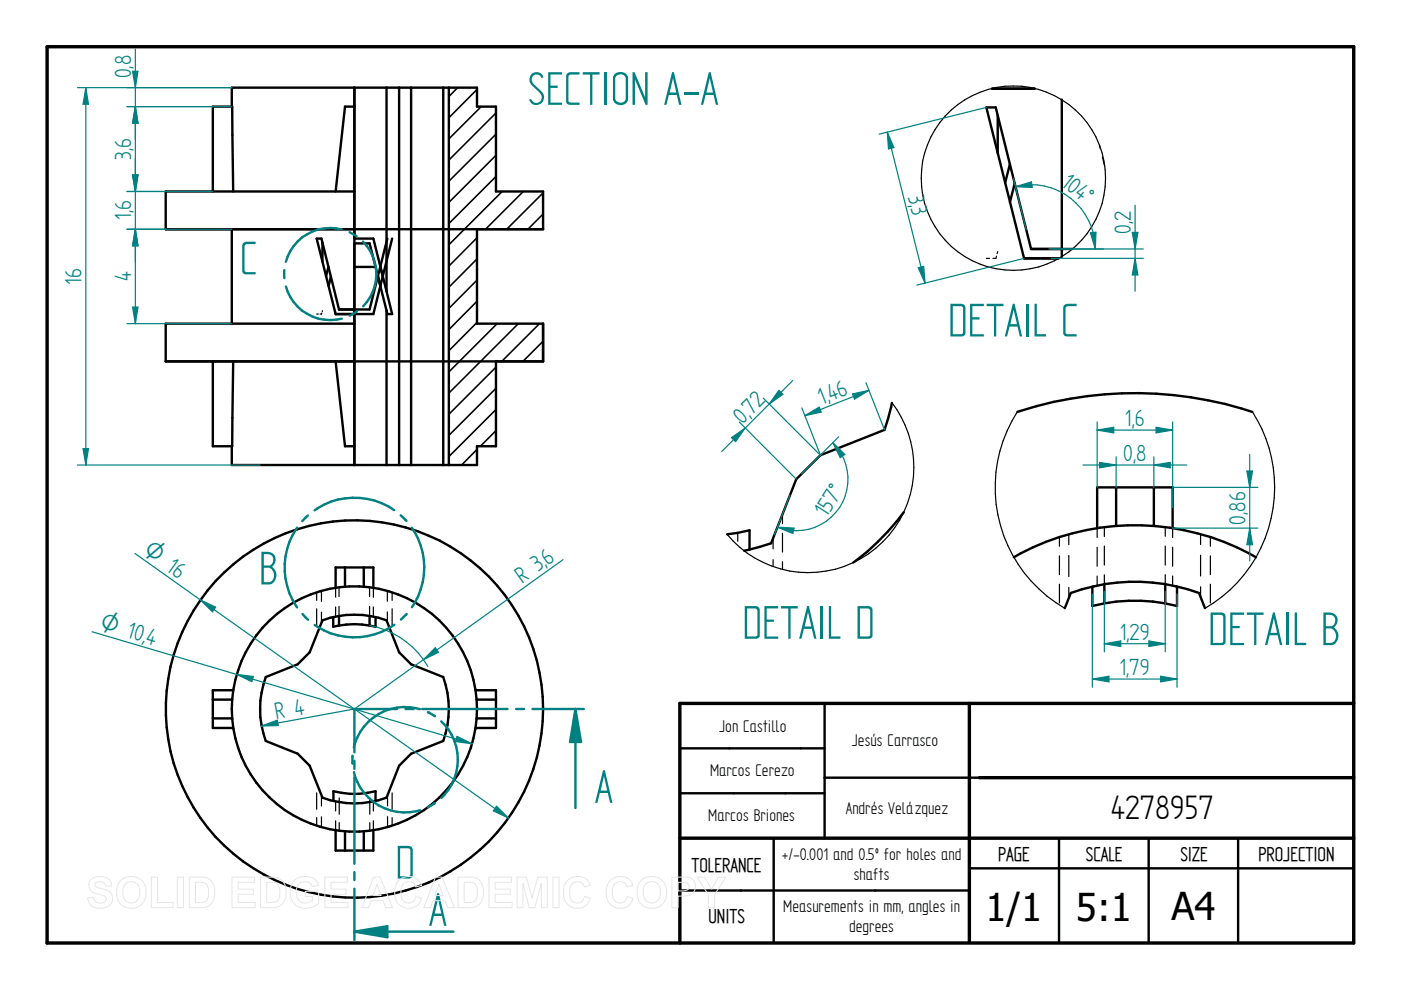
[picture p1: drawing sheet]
<svg xmlns="http://www.w3.org/2000/svg" width="297mm" height="210mm" viewBox="0 0 297 210" stroke-linecap="round" stroke-linejoin="round" font-family="sans-serif">
<path d="M10 9.9h277v190h-277zM205.5 149.1v50.5M287 149.1h-142.9v50.8M144.1 177.7h142.9M207.6 164.9h79.4" fill="none" stroke="#000" stroke-width=".72"/>
<g fill="none" stroke="#000" stroke-width=".51">
<path d="M49.1 22.6v-4h26v80h-26v-4M75.1 22.6h-2l-1.9 18M45.1 40.6v-18h4.1l.2 18M49.1 48.6v20M68.4 51.4v4.1M69.6 56.6l-.5 2M70.1 58.7l-.4 2M75.1 40.6h-40v8h80M80.1 58.5l.5 2.1M80.6 56.6l.5 2M83.1 50.6l-3.9 16h-8l-4.1-16h1.1l3.7 15h6.5l3.7-15M49.4 76.6l-.2 18h-4.1v-18"/>
<path d="M71.2 76.6l1.9 18h2M75.1 68.6h-40v8h80v-8M68.4 131.5a20.1 20.1 0 0 1 13.6 0l2.6 6.8 2.6 2.5 6.8 2.8a19.9 19.9 0 0 1 0 13.5l-6.8 2.7-2.6 2.5-2.6 6.8a19.4 19.4 0 0 1-13.6 0l-2.7-6.8-2.6-2.5-6.8-2.7a19.9 19.9 0 0 1 0-13.5l6.8-2.8 2.6-2.5zM70.7 130.9v2l1.2-.3M71.2 124.6v-4.3h8v4.3M71.9 132.6a17.8 17.8 0 0 1 6.5 0M71.9 130.6v2M73.1 120.3v4.1M77.1 120.3v4.1M78.4 130.6v2M79.6 130.9v2l-1.2-.3M45.1 148.3h4.1"/>
<path d="M45.1 152.3h4.1M45.1 148.3v6h4.3M49.4 146.3h-4.3v2M100.8 146.3h4.4v8h-4.4M101.1 148.3h4.1M101.1 152.3h4.1M144.1 158.7h30.7M174.8 149.1v28.6M71.2 176v4.3h1.9M73.1 176.2v4.1M77.1 176.2v4.1M79.2 176v4.3h-6.1"/>
<path d="M79.6 169.8v-2a17.7 17.7 0 0 1-8.9 0v2M144.1 168.2h30.7M164 177.7v22.2M207.6 164.9h-32.8M224.5 177.7v22.2M243.5 177.7v22.2M262.5 177.7v22.2M144.1 188.8h61.4M205.5 184.1h81.5"/>
<circle cx="75.1" cy="150.3" r="26"/>
<circle cx="75.1" cy="150.3" r="40"/>
</g>
<g fill="none" stroke="#000" stroke-width=".25">
<path d="M78.4 51.6l.4 1.6M79.2 50.6l.4 1.9M79.2 54.9l.6 2.3M80 58l.1 .5M80.1 54.6l.5 2M81.1 58.6l.3 1M67.1 66.6h.4M68.2 66.4v.2h-.3M68.4 65.9l-.1 .2M80.6 60.6l.5 1.7M81.5 64.1l.5 1.6M81.7 60.7l.3 1.1"/>
<path d="M67.1 125.6v1.7M67.1 129.1v3.4M67.1 134.3v.3M68.2 125.3v2.2M68.2 129.8v2.2M71.2 124.6v2M71.2 128.7v2M71.9 124.5v2M71.9 128.6v2M78.4 124.5v2M78.4 128.6v2M79.2 124.6v2"/>
<path d="M79.2 128.7v2M82.1 125.3v2.2M82.1 129.8v2.2M83.1 125.6v1.7M83.1 129.1v3.4M83.1 134.3v.3M67.1 166.1v.2M67.1 168.1v3.5M67.1 173.4v1.6M68.2 168.7v2.2M68.2 173.2v2.2M71.2 169.9v2.1"/>
<path d="M71.2 174v2M71.9 169.2v3.4M71.9 174.4v1.7M78.4 169.2v3.4M78.4 174.4v1.7M79.2 169.9v2.1M79.2 174v2M82.2 168.6v2.3M82.2 173.1v2.3M83.1 166.1v.2M83.1 168.1v3.5M83.1 173.4v1.6"/>
</g>
<path d="M84.2 150.3h-9.1v9.2M86 150.3h1.7M89.5 150.3h18.1M109.4 150.3h1.7M112.9 150.3h9.1M75.1 161.3v1.7M75.1 164.8v18.3M75.1 184.9v1.7M75.1 188.4v9.1h21" fill="none" stroke="#008080" stroke-width=".51"/>
<path d="M75.1 197.5l7-1.1v2.3z" fill="#008080"/>
<path d="M122 150.3v21M75.1 197.5l7-1.1v2.3z" fill="none" stroke="#008080" stroke-width=".51"/>
<path d="M122 150.3l1.2 7h-2.3z" fill="#008080"/>
<g fill="none" stroke="#008080" stroke-width=".51">
<path d="M60.3 57.3v1.7M72.4 48.6a9.8 9.8 0 0 0-11.8 6.9M74.1 49.2l1.5 .9M77 51.2a9.8 9.8 0 0 1 0 13.7M60.6 60.7a9.8 9.8 0 0 0 11.9 6.9M75.6 66.1l-1.4 .8M63 111.9a14.8 14.8 0 0 0 0 16.9M65.3 109.3l-1.2 1.2M83.6 108.2a14.7 14.7 0 0 0-16.9 0M85 109.3l1.2 1.1M87.3 111.9a14.7 14.7 0 0 1 0 16.8M64.1 130.2l1.2 1.2"/>
<path d="M83.6 132.5a14.8 14.8 0 0 1-16.9 0M86.2 130.2l-1.2 1.2M89 150.4a11.1 11.1 0 0 0-14 8.1M90.7 151l1.5 .8M93.6 153a11.2 11.2 0 0 1 0 16.2M122 150.3h1.8M122 150.3l1.2 7h-2.3zM74.8 160.2v1.7M75.1 163.7a11.1 11.1 0 0 0 14 8.1M92.2 170.3l-1.5 .9M75.1 197.5v1.8"/>
</g>
<g fill="none" stroke="#000" stroke-width=".34">
<path d="M97 18.6l-1.8 1.9M101.1 19l-5.9 6M102 22.6l-6.8 6.9M105.2 32.9l-10 10M105.2 37.4l-10 10M105.2 24l-10 10M105.2 28.4l-10 10M101.1 50.4l-5.9 6M101.1 54.9l-5.9 6M101.1 59.4l-5.9 6M106.5 40.6l-11.3 11.3M111 40.6l-8 8"/>
<path d="M115.1 40.9l-7.7 7.7M115.1 45.4l-3.2 3.2M101.1 63.9l-5.9 6M101.1 68.4l-5.9 6M105.2 77.9l-10 9.9M105.4 68.6l-10.2 10.3M109.9 68.6l-14.7 14.8M114.4 68.6l-8 8M115.1 72.3l-4.2 4.3M101.1 95.3l-3.2 3.3M105.2 91.3l-3.3 3.3M105.2 82.3l-10 10"/>
<path d="M105.2 86.8l-10 10"/>
</g>
<g fill="none" stroke="#000" stroke-width=".51">
<path d="M82 18.6v43.2M84.6 18.6v80M87.2 18.6v80M94 18.6v80M95.2 18.6v80M210.4 18.8h9M211.5 24.5v8M214.1 34.8l-1 4M215.1 38.9l-1 4M225.1 21.1v33.3M75.1 56.6h4.5M79.6 56.6l2.4 9.3"/>
<path d="M79.6 56.6l-1.2-5h-3.3v47h26v-4h4.1v-18h9.9v-8h-14v-20h14v-8h-9.9v-18h-4.1v-4h-26v32h4.1l2.8 11.2M227.4 52.8h-8.8l-7.5-30h-2l8 32h7.3M82 65.9v32.7M82 61.8l1.1 4.8h-1l-.1-.7M189.1 85.4l-1.6 5.7-13.6 5.4-5.1 5.1-5.3 13.6-5.7 1.6M215.7 87.3a79.9 79.9 0 0 1 49.8 0M154.2 113.3l4.7-.9v4.1M191.6 108.6a50.8 50.8 0 0 1-10.7 10.7M215 118.2a51.8 51.8 0 0 1 51.3 0M232.6 112v-8.7h16v8.7M236.6 103.3v8.2M244.6 103.3v8.2"/>
<path d="M231.6 124.4v4.1l2.5-.6M234.1 123.9v4M247.1 127.9a36.6 36.6 0 0 0-13 0M247.1 123.9v4M249.6 124.4v4.1l-2.5-.6M255.5 128.9l-1.3-3.2a39.8 39.8 0 0 0-27.2 0l-1.2 3.2"/>
</g>
<g fill="none" stroke="#000" stroke-width=".25">
<path d="M233.1 30.8l.2 .7M233.7 33.3l.5 1.9M209.1 54.8h.7M211.3 54.3l-.1 .5h-.7M211.5 53.3l-.1 .5M189.1 85.4a22.4 22.4 0 0 1-3.8 31.1 22.4 22.4 0 0 1-31.1-3.2M215.7 87.3a29.7 29.7 0 0 0 10.1 41.7M265.6 87.3a29.7 29.7 0 0 1-10.1 41.7M156.4 113v1.8M157.9 116.8v.1M163.9 114.1v2.3M163.9 118.7v1.4"/>
<path d="M165.9 109.1v1.9M165.9 113.1v4M165.9 119.1v1.6M224.6 113.9v1.9M224.6 117.9v3.9M226.6 113.3v2.2M226.6 117.8v4.5M232.6 112v2M232.6 116v4.1M234.1 111.8v1.9M234.1 115.8v4M247.1 111.8v1.9"/>
<path d="M247.1 115.8v4M248.6 112v2M248.6 116v4.1M254.5 113.2v2.2M254.5 117.7v4.4M256.6 113.9v1.9M256.6 117.9v3.9M224.6 123.9v3.9M226.6 124.5v2.3M232.6 122.1v2.1M234.1 121.9v2M247.1 121.8v2.1"/>
<path d="M248.6 122.1v2.1M254.5 124.4v2.2M256.6 123.9v3.9"/>
<circle cx="214.9" cy="37.8" r="19.5"/>
</g>
<path d="M264.4 99.9h1.2l-.6 3.4zM248.6 103.3h18.1M248.6 112h18.1" fill="none" stroke="#008080" stroke-width=".25"/>
<path d="M264.4 99.9h1.2l-.6 3.4z" fill="#008080"/>
<path d="M265 112l.6 3.5h-1.2z" fill="none" stroke="#008080" stroke-width=".25"/>
<path d="M265 112l.6 3.5h-1.2z" fill="#008080"/>
<path d="M236.6 96.9v6.4M244.6 96.9v6.4M244.6 98.6l3.5-.6v1.2zM265 96.4v22.6" fill="none" stroke="#008080" stroke-width=".25"/>
<path d="M244.6 98.6l3.5-.6v1.2z" fill="#008080"/>
<path d="M233.1 98l3.5 .6-3.5 .6z" fill="none" stroke="#008080" stroke-width=".25"/>
<path d="M233.1 98l3.5 .6-3.5 .6z" fill="#008080"/>
<path d="M229.6 98.6h22M232.6 89.5v13.8M232.6 91.2l3.5-.6v1.2zM248.6 89.5v18.2" fill="none" stroke="#008080" stroke-width=".25"/>
<path d="M232.6 91.2l3.5-.6v1.2z" fill="#008080"/>
<path d="M245.1 90.6l3.5 .6-3.5 .6z" fill="none" stroke="#008080" stroke-width=".25"/>
<path d="M245.1 90.6l3.5 .6-3.5 .6z" fill="#008080"/>
<path d="M232.6 91.2h16M231.6 125.9v19.8M249.6 125.9v19.8M231.6 144l3.5-.6v1.2z" fill="none" stroke="#008080" stroke-width=".25"/>
<path d="M231.6 144l3.5-.6v1.2z" fill="#008080"/>
<path d="M246.1 143.4l3.5 .6-3.5 .6z" fill="none" stroke="#008080" stroke-width=".25"/>
<path d="M246.1 143.4l3.5 .6-3.5 .6z" fill="#008080"/>
<path d="M234.1 125.3v12.9M234.1 136.5l3.5-.6v1.2zM247.1 125.3v12.9M231.6 144h18" fill="none" stroke="#008080" stroke-width=".25"/>
<path d="M234.1 136.5l3.5-.6v1.2z" fill="#008080"/>
<path d="M243.6 135.9l3.5 .6-3.5 .6z" fill="none" stroke="#008080" stroke-width=".25"/>
<path d="M243.6 135.9l3.5 .6-3.5 .6z" fill="#008080"/>
<path d="M170 86.5l3.9 10M170.6 88.1l3.1-1.8 .4 1.1zM183.6 81.2l3.9 9.9M234.1 136.5h13" fill="none" stroke="#008080" stroke-width=".25"/>
<path d="M170.6 88.1l3.1-1.8 .4 1.1z" fill="#008080"/>
<path d="M180.8 83.5l3.4-.7-3 1.8z" fill="none" stroke="#008080" stroke-width=".25"/>
<path d="M180.8 83.5l3.4-.7-3 1.8z" fill="#008080"/>
<path d="M155.1 92.8l2.9-2-2 2.8zM156.8 89.5l12 12.1M161.8 84.4l12.1 12.1M184.2 82.8l-13.6 5.3" fill="none" stroke="#008080" stroke-width=".25"/>
<path d="M155.1 92.8l2.9-2-2 2.8z" fill="#008080"/>
<path d="M165.1 82.8l.9 .8-2.9 2z" fill="none" stroke="#008080" stroke-width=".25"/>
<path d="M165.1 82.8l.9 .8-2.9 2z" fill="#008080"/>
<path d="M222.4 52.8h20M222.9 54.8h19.5M240.1 49.3h1.2l-.6 3.5zM168.1 80.7l-15.1 15" fill="none" stroke="#008080" stroke-width=".25"/>
<path d="M240.1 49.3h1.2l-.6 3.5z" fill="#008080"/>
<path d="M240.7 54.8l.6 3.5h-1.2z" fill="none" stroke="#008080" stroke-width=".25"/>
<path d="M240.7 54.8l.6 3.5h-1.2z" fill="#008080"/>
<path d="M214.9 37.8l2.7 10.9M223.1 52.8h10.9M231.2 49.4l1.2-.2-.2 3.6zM240.7 43.5v18.3" fill="none" stroke="#008080" stroke-width=".25"/>
<path d="M231.2 49.4l1.2-.2-.2 3.6z" fill="#008080"/>
<path d="M215.3 39.6l3.4-1 .2 1.2z" fill="none" stroke="#008080" stroke-width=".25"/>
<path d="M215.3 39.6l3.4-1 .2 1.2z" fill="#008080"/>
<path d="M215.3 39.6a13.6 13.6 0 0 1 16.9 13.2M119.4 118.7l-44.3 31.6M78.4 132.6a17.8 17.8 0 0 1 11.4 7.3M89.8 139.9l.9 1.4M92.3 137.3l.7 1-3.2 1.6z" fill="none" stroke="#008080" stroke-width=".25"/>
<path d="M92.3 137.3l.7 1-3.2 1.6z" fill="#008080"/>
<path d="M55.5 153.9l3.3-1.2 .2 1.1zM75.1 150.3l-19.6 3.6" fill="none" stroke="#008080" stroke-width=".25"/>
<path d="M55.5 153.9l3.3-1.2 .2 1.1z" fill="#008080"/>
<path d="M19.5 133.9l80.6 23.8M96.9 156.1l3.2 1.6-3.5-.5z" fill="none" stroke="#008080" stroke-width=".25"/>
<path d="M96.9 156.1l3.2 1.6-3.5-.5z" fill="#008080"/>
<path d="M50.2 143l3.5 .4-.3 1.1z" fill="none" stroke="#008080" stroke-width=".25"/>
<path d="M50.2 143l3.5 .4-.3 1.1z" fill="#008080"/>
<path d="M28.6 117.3l79.2 56.1M105.3 170.9l2.5 2.5-3.2-1.5z" fill="none" stroke="#008080" stroke-width=".25"/>
<path d="M105.3 170.9l2.5 2.5-3.2-1.5z" fill="#008080"/>
<path d="M42.5 127.2l3.2 1.5-.7 1z" fill="none" stroke="#008080" stroke-width=".25"/>
<path d="M42.5 127.2l3.2 1.5-.7 1z" fill="#008080"/>
<path d="M16.4 18.6h32.7M18.2 18.6l.6 3.5h-1.2zM16.4 98.6h38.8" fill="none" stroke="#008080" stroke-width=".25"/>
<path d="M18.2 18.6l.6 3.5h-1.2z" fill="#008080"/>
<path d="M17.6 95.1h1.2l-.6 3.5z" fill="none" stroke="#008080" stroke-width=".25"/>
<path d="M17.6 95.1h1.2l-.6 3.5z" fill="#008080"/>
<path d="M18.2 18.6v80M26.9 22.6h18.2M28.7 22.6l.5 3.5h-1.1zM26.9 40.6h18.2" fill="none" stroke="#008080" stroke-width=".25"/>
<path d="M28.7 22.6l.5 3.5h-1.1z" fill="#008080"/>
<path d="M28.1 37.1h1.1l-.5 3.5z" fill="none" stroke="#008080" stroke-width=".25"/>
<path d="M28.1 37.1h1.1l-.5 3.5z" fill="#008080"/>
<path d="M28.1 37.1h1.1l-.5 3.5zM28.7 22.6v18M26.9 40.6h8.2M26.9 48.6h8.2" fill="none" stroke="#008080" stroke-width=".25"/>
<path d="M28.1 37.1h1.1l-.5 3.5z" fill="#008080"/>
<path d="M28.7 48.6l.5 3.5h-1.1z" fill="none" stroke="#008080" stroke-width=".25"/>
<path d="M28.7 48.6l.5 3.5h-1.1z" fill="#008080"/>
<path d="M28.7 33.6v22M26.9 48.6h22.2M28.7 48.6l.5 3.5h-1.1zM26.9 68.6h22.2" fill="none" stroke="#008080" stroke-width=".25"/>
<path d="M28.7 48.6l.5 3.5h-1.1z" fill="#008080"/>
<path d="M28.1 65.1h1.1l-.5 3.5z" fill="none" stroke="#008080" stroke-width=".25"/>
<path d="M28.1 65.1h1.1l-.5 3.5z" fill="#008080"/>
<path d="M26.9 18.6h22.2M28.1 15.1h1.1l-.5 3.5zM26.9 22.6h22.2M28.7 48.6v20" fill="none" stroke="#008080" stroke-width=".25"/>
<path d="M28.1 15.1h1.1l-.5 3.5z" fill="#008080"/>
<path d="M28.7 22.6l.5 3.5h-1.1z" fill="none" stroke="#008080" stroke-width=".25"/>
<path d="M28.7 22.6l.5 3.5h-1.1z" fill="#008080"/>
<path d="M28.7 10.4v19.2M209.1 22.8l-22.7 5.6M194.7 56.8l1.1-.3 .3 3.5zM217.1 54.8l-22.7 5.7" fill="none" stroke="#008080" stroke-width=".25"/>
<path d="M194.7 56.8l1.1-.3 .3 3.5z" fill="#008080"/>
<path d="M188.1 28l1.4 3.3-1.1 .3z" fill="none" stroke="#008080" stroke-width=".25"/>
<path d="M188.1 28l1.4 3.3-1.1 .3z" fill="#008080"/>
<path d="M188.1 28l8 32M177.8 92.6l-7.8 7.9M164.8 111.8l3.6 .2-.3 1.1zM167.5 104.9l-3.3 8.5" fill="none" stroke="#008080" stroke-width=".25"/>
<path d="M164.8 111.8l3.6 .2-.3 1.1z" fill="#008080"/>
<path d="M176.6 93.9l2.5 2.5-1 .6z" fill="none" stroke="#008080" stroke-width=".25"/>
<path d="M176.6 93.9l2.5 2.5-1 .6z" fill="#008080"/>
<path d="M176.6 93.9a10.9 10.9 0 0 1 1.4 13.7 10.9 10.9 0 0 1-13.2 4.2" fill="none" stroke="#008080" stroke-width=".25"/>
<g fill="none" stroke="#e6e6e6" stroke-width=".21">
<path d="M19.3 186.5a3.1 3.1 0 0 1 4 .2l.4 1.1-1.3 .1a1.28 1.28 0 0 0-1-1 1.28 1.28 0 0 0-1.3 .5v.4a5.6 5.6 0 0 0 2.5 .9 1.98 1.98 0 0 1 1.2 2.4 1.98 1.98 0 0 1-2.2 1.5 2.48 2.48 0 0 1-3-2.2l1.2-.2a1.44 1.44 0 0 0 1.3 1.3 1.44 1.44 0 0 0 1.5-.9 1.18 1.18 0 0 0-1.4-.9 2.36 2.36 0 0 1-2.4-2l.1-.7zM25.8 186.5a3.3 3.3 0 0 1 3.9-.1 3.3 3.3 0 0 1 1.2 3.8 3.2 3.2 0 0 1-3.8 2.3 3.2 3.2 0 0 1-2.4-3.8 3 3 0 0 1 1.1-2.2zM26.5 187.5a1.87 1.87 0 0 1 2.2-.4 1.87 1.87 0 0 1 1 2.1 1.87 1.87 0 0 1-1.8 2.3 1.87 1.87 0 0 1-1.9-2.3l.1-.8zM32.1 186h1.3v5.3h3.3v1.1h-4.6zM37.6 186h1.3v6.4h-1.3zM40.1 186h2.4a2.79 2.79 0 0 1 3 3.3 2.79 2.79 0 0 1-2.9 3.1h-2.5zM41.4 187.1a2.64 2.64 0 0 1 2.5 .5 3.3 3.3 0 0 1-.3 3.5l-.8 .2h-1.4zM49.2 186h4.8v1.1h-3.5v1.4h3.2v1.1h-3.2v1.7h3.6v1.1h-4.9zM55.2 186h2.4a2.79 2.79 0 0 1 3.1 3.3 2.79 2.79 0 0 1-3 3.1h-2.5zM56.6 187.1a2.64 2.64 0 0 1 2.4 .5 3.3 3.3 0 0 1-.3 3.5l-.8 .2h-1.3zM62.3 186.8a3.6 3.6 0 0 1 4.6-.2l.6 1.1-1.3 .3a1.8 1.8 0 0 0-2.2-1 1.8 1.8 0 0 0-1.2 2.1 2.01 2.01 0 0 0 1.1 2.2 2.01 2.01 0 0 0 2.3-.4v-.8h-1.5v-1.1h2.9v2.6a3.8 3.8 0 0 1-5.5-.3 4 4 0 0 1 .2-4.5zM68.9 186h4.8v1.1h-3.5v1.4h3.2v1.1h-3.2v1.7h3.6v1.1h-4.9z"/>
<path d="M79.2 186h1.4l2.6 6.4h-1.4l-.6-1.4h-2.5l-.6 1.4h-1.4zM79.9 187.5l.9 2.4h-1.7zM84.5 186.7a2.87 2.87 0 0 1 4.9 1l-1.3 .3a1.6 1.6 0 0 0-1.8-1 1.6 1.6 0 0 0-1.3 1.7 2.19 2.19 0 0 0 1.3 2.7 1.55 1.55 0 0 0 1.9-1.3l1.2 .4a2.93 2.93 0 0 1-3.4 2 2.93 2.93 0 0 1-2.3-3.3v-.6a3.2 3.2 0 0 1 .8-1.9zM92.3 186h1.4l2.6 6.4h-1.4l-.5-1.4h-2.6l-.5 1.4h-1.4zM93 187.5l.9 2.4h-1.7zM97.1 186h2.4a2.79 2.79 0 0 1 3 3.3 2.79 2.79 0 0 1-2.9 3.1h-2.5zM98.4 187.1a2.64 2.64 0 0 1 2.4 .5 3.3 3.3 0 0 1-.2 3.5l-.9 .2h-1.3zM103.7 186h4.8v1.1h-3.5v1.4h3.2v1.1h-3.2v1.7h3.6v1.1h-4.9zM109.6 186h2l1.2 4.4 1.2-4.4h2v6.4h-1.2v-5.1l-1.4 5.1h-1.2l-1.3-5.1v5.1h-1.3zM117.2 186h1.3v6.4h-1.3zM120.3 186.7a2.87 2.87 0 0 1 4.8 1l-1.2 .3a1.6 1.6 0 0 0-1.9-1 1.6 1.6 0 0 0-1.2 1.7 2.19 2.19 0 0 0 1.3 2.7 1.55 1.55 0 0 0 1.8-1.3l1.3 .4a2.93 2.93 0 0 1-3.5 2 2.93 2.93 0 0 1-2.2-3.3v-.6a3.2 3.2 0 0 1 .8-1.9zM129.3 186.7a2.87 2.87 0 0 1 4.9 1l-1.2 .3a1.6 1.6 0 0 0-1.9-1 1.6 1.6 0 0 0-1.3 1.7 2.19 2.19 0 0 0 1.3 2.7 1.55 1.55 0 0 0 1.9-1.3l1.2 .4a2.93 2.93 0 0 1-3.4 2 2.93 2.93 0 0 1-2.3-3.3l.1-.6a3.2 3.2 0 0 1 .7-1.9z"/>
<path d="M136.2 186.5a3.3 3.3 0 0 1 3.9-.1 3.3 3.3 0 0 1 1.1 3.8 3.2 3.2 0 0 1-3.7 2.3 3.2 3.2 0 0 1-2.4-3.8 3 3 0 0 1 1.1-2.2zM136.9 187.5a1.87 1.87 0 0 1 2.2-.4 1.87 1.87 0 0 1 .9 2.1 1.87 1.87 0 0 1-1.8 2.3 1.87 1.87 0 0 1-1.8-2.3l.1-.8zM142.4 186h2.1a2.5 2.5 0 0 1 2.7 1 2.08 2.08 0 0 1-.1 2.2 2.08 2.08 0 0 1-2.1 .8h-1.2v2.4h-1.4zM143.8 187.1h.6a1.28 1.28 0 0 1 1.7 .9 1.22 1.22 0 0 1-1.6 .9h-.7zM147.8 186h1.5l1.6 2.5 1.4-2.5h1.6l-2.4 3.7v2.7h-1.3v-2.7z"/>
</g>
<g font-size="11.3" fill="#008080">
<text x="111.9" y="22.2">SECTION A-A</text>
<text x="50.8" y="58.2">C</text>
<text x="201" y="71.3">DETAIL C</text>
<text x="54.9" y="123.9">B</text>
<text x="157.4" y="135.4">DETAIL D</text>
<text x="256.2" y="136.8">DETAIL B</text>
<text x="126.1" y="170.2">A</text>
<text x="83.8" y="186.3">D</text>
<text x="90.9" y="196.3">A</text>
</g>
<g font-size="8.1">
<text x="235.5" y="173.7">4278957</text>
<text x="208.9" y="195.3">1/1</text>
<text x="228.1" y="195.3">5:1</text>
<text x="248.4" y="195.1">A4</text>
</g>
<g font-size="5.6" fill="#008080">
<text x="27.8" y="16.6" transform="rotate(-90 27.8 16.6)">0,8</text>
<text x="27.8" y="33.9" transform="rotate(-90 27.8 33.9)">3,6</text>
<text x="192.4" y="41.7" transform="rotate(76 192.4 41.7)">3,</text>
<text x="224.8" y="39.2" transform="rotate(38 224.8 39.2)">104°</text>
<text x="27.8" y="46.7" transform="rotate(-90 27.8 46.7)">1,6</text>
<text x="193" y="44.1" transform="rotate(76 193 44.1)">3</text>
<text x="239.8" y="49.6" transform="rotate(-90 239.8 49.6)">0,2</text>
<text x="27.8" y="59.6" transform="rotate(-90 27.8 59.6)">4</text>
<text x="17.3" y="60.4" transform="rotate(-90 17.3 60.4)">16</text>
<text x="159.3" y="88.2" transform="rotate(-45 159.3 88.2)">72</text>
<text x="174.2" y="85.8" transform="rotate(-22 174.2 85.8)">1,</text>
<text x="176.1" y="85" transform="rotate(-22 176.1 85)">46</text>
<text x="157.4" y="90.1" transform="rotate(-45 157.4 90.1)">0,</text>
<text x="238.5" y="90.3">1,6</text>
<text x="238.2" y="97.7">0,8</text>
<text x="175.2" y="109.9" transform="rotate(-57 175.2 109.9)">157°</text>
<text x="264.1" y="111.2" transform="rotate(-90 264.1 111.2)">0,86</text>
<text x="116.1" y="119.9" transform="rotate(-35 116.1 119.9)">6</text>
<text x="110.7" y="123.8" transform="rotate(-35 110.7 123.8)">R 3,</text>
<text x="30.7" y="136.3" transform="rotate(16 30.7 136.3)">4</text>
<text x="237.4" y="135.6">1,29</text>
<text x="237.4" y="143.1">1,79</text>
<text x="58.6" y="152.4" transform="rotate(-10 58.6 152.4)">R 4</text>
</g>
<g font-size="5.4" fill="#008080">
<text x="30.1" y="117.3" transform="rotate(35 30.1 117.3)">O 16</text>
<text x="21" y="133.4" transform="rotate(16 21 133.4)">O 10,</text>
</g>
<g font-size="4.8">
<text x="146.6" y="184.8">TOLERANCE</text>
<text x="211.6" y="182.5">PAGE</text>
<text x="230.2" y="182.5">SCALE</text>
<text x="250.3" y="182.5">SIZE</text>
<text x="266.8" y="182.5">PROJECTION</text>
<text x="150.2" y="195.8">UNITS</text>
</g>
<g font-size="4.1">
<text x="152.5" y="155.1">Jon Castillo</text>
<text x="180.6" y="158.2">Jesús Carrasco</text>
<text x="150.5" y="164.5">Marcos Cerezo</text>
<text x="179.3" y="172.6">Andrés Velázquez</text>
<text x="150.2" y="174.1">Marcos Briones</text>
<text x="165.8" y="182.4">+/-0.001 and 0.5º for holes and</text>
<text x="181" y="186.6">shafts</text>
<text x="166.1" y="193.5">Measurements in mm, angles in</text>
<text x="180" y="197.6">degrees</text>
</g>
</svg>
